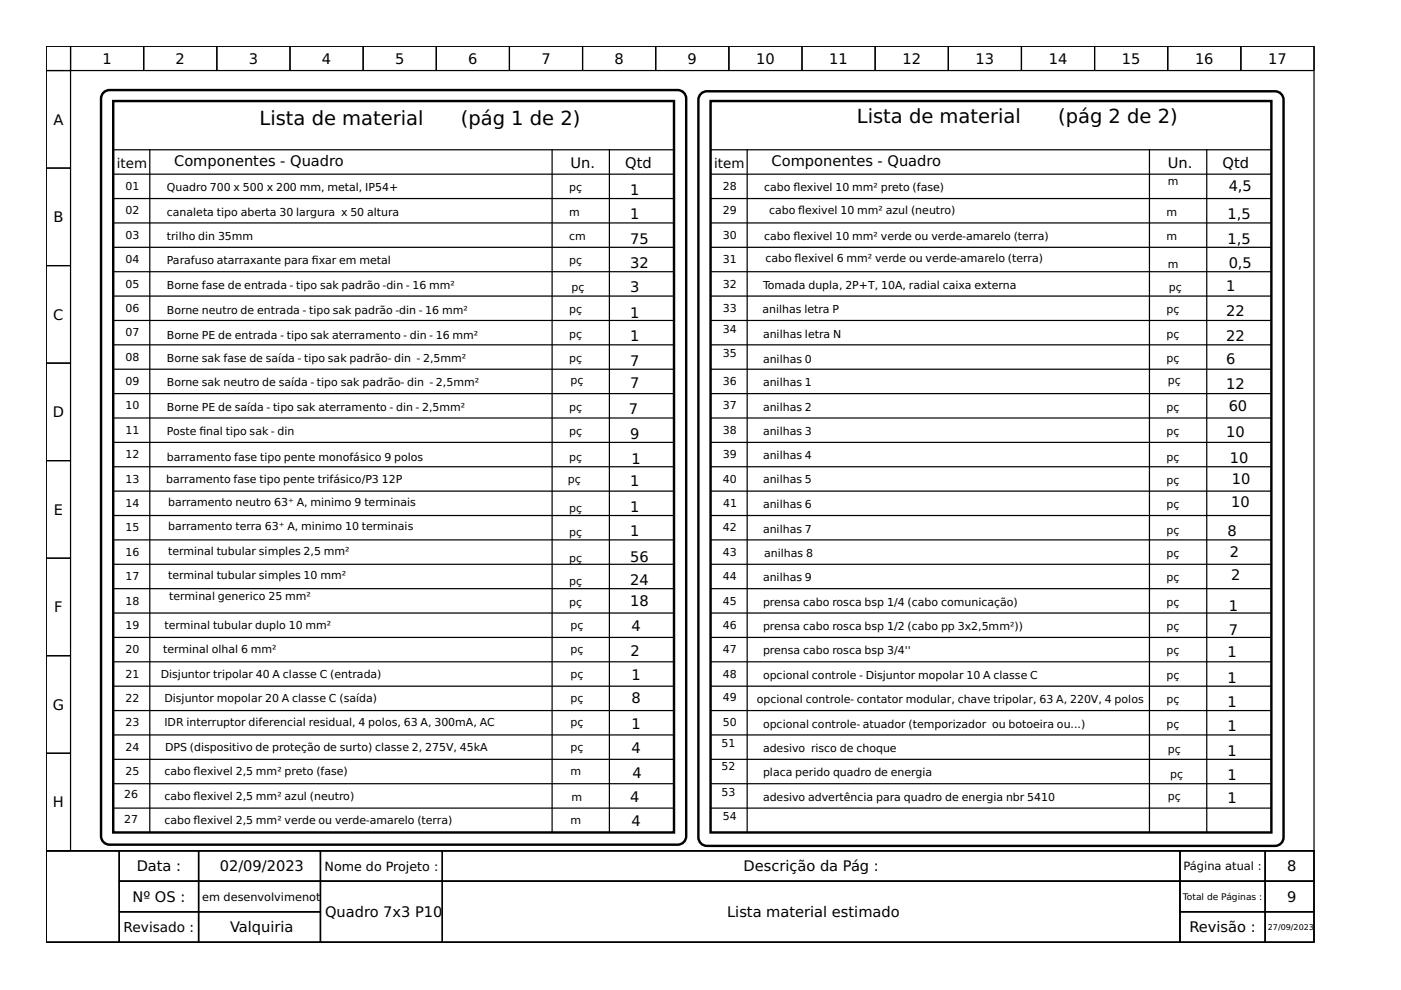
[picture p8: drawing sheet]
<svg xmlns="http://www.w3.org/2000/svg" width="297mm" height="210mm" viewBox="0 0 297 210" stroke-linecap="round" stroke-linejoin="round" font-family="sans-serif">
<g fill="none" stroke="#000" stroke-width=".26">
<path d="M9.8 9.8h268.8v170.6h-268.8zM9.8 9.8h5.2v5.2h-5.2zM9.8 15h5.2v20.6h-5.2zM15 9.8h15.5v5.2h-15.5zM30.5 9.8h15.5v5.2h-15.5zM46 9.8h15.5v5.2h-15.5zM61.5 9.8h15.5v5.2h-15.5zM77 9.8h15.5v5.2h-15.5zM92.5 9.8h15.5v5.2h-15.5zM108 9.8h15.5v5.2h-15.5zM123.5 9.8h15.5v5.2h-15.5zM139 9.8h15.5v5.2h-15.5z"/>
<path d="M154.5 9.8h15.5v5.2h-15.5zM170 9.8h15.6v5.2h-15.6zM185.6 9.8h15.5v5.2h-15.5zM201.1 9.8h15.5v5.2h-15.5zM216.6 9.8h15.5v5.2h-15.5zM232.1 9.8h15.5v5.2h-15.5zM247.6 9.8h15.5v5.2h-15.5zM263.1 9.8h15.5v5.2h-15.5zM9.8 35.6h5.2v20.7h-5.2zM24 31.8h118.9M24 36.9h118.9M24 21.4h118.9"/>
<path d="M31.8 31.8v144.7M117.1 31.8v144.7M129.2 31.8v144.7M150.7 31.8h118.9M150.7 36.9h118.9M150.7 21.4h118.9M158.4 31.8v144.7M243.7 31.8v144.7M255.9 31.8v144.7M9.8 56.3h5.2v20.7h-5.2zM24 57.6h118.9M24 47.3h118.9"/>
<path d="M24 52.4h118.9M24 42.1h118.9M150.7 57.6h118.9M150.7 47.3h118.9M150.7 52.4h118.9M150.7 42.1h118.9M9.8 77h5.2v20.7h-5.2zM24 62.8h118.9M24 67.9h118.9M24 73.1h118.9M24 78.3h118.9M150.7 62.8h118.9"/>
<path d="M150.7 67.9h118.9M150.7 73.1h118.9M150.7 78.3h118.9M9.8 97.7h5.2v20.6h-5.2zM24 88.6h118.9M24 93.8h118.9M24 99h118.9M24 83.5h118.9M150.7 88.6h118.9M150.7 93.8h118.9M150.7 99h118.9M150.7 83.5h118.9"/>
<path d="M9.8 118.3h5.2v20.7h-5.2zM24 104.1h118.9M24 109.3h118.9M24 114.5h118.9M24 119.6h118.9M150.7 104.1h118.9M150.7 109.3h118.9M150.7 114.5h118.9M150.7 119.6h118.9M9.8 139h5.2v20.7h-5.2zM24 135.1h118.9M24 124.8h118.9"/>
<path d="M24 130h118.9M150.7 135.1h118.9M150.7 124.8h118.9M150.7 130h118.9M9.8 159.7h5.2v20.7h-5.2zM24 140.3h118.9M24 145.5h118.9M24 150.7h118.9M24 155.8h118.9M150.7 140.3h118.9M150.7 145.5h118.9M150.7 150.7h118.9"/>
<path d="M150.7 155.8h118.9M24 166.2h118.9M24 171.3h118.9M24 161h118.9M150.7 166.2h118.9M150.7 171.3h118.9M150.7 161h118.9M9.8 180.4h268.8v19.4h-268.8zM9.8 180.4h15.5v19.4h-15.5zM25.3 180.4h16.8v6.4h-16.8zM25.3 186.8h16.8v6.5h-16.8zM25.3 193.3h16.8v6.5h-16.8z"/>
<path d="M42.1 180.4h25.8v6.4h-25.8zM42.1 186.8h25.8v6.5h-25.8zM42.1 193.3h25.8v6.5h-25.8zM67.9 180.4h25.9v6.4h-25.9zM67.9 186.8h25.9v13h-25.9zM93.8 180.4h156.4v6.4h-156.4zM93.8 186.8h156.4v13h-156.4zM250.2 180.4h18.1v6.4h-18.1zM250.2 186.8h18.1v6.5h-18.1zM250.2 193.3h18.1v6.5h-18.1zM268.3 180.4h10.3v6.4h-10.3zM268.3 186.8h10.3v6.5h-10.3z"/>
<path d="M268.3 193.3h10.3v6.5h-10.3z"/>
</g>
<path d="M22 19.6l.7-.4 .5-.1h120.5a1.81 1.81 0 0 1 1.8 1.8v156.4a1.81 1.81 0 0 1-1.8 1.8h-120.5a1.81 1.81 0 0 1-1.8-1.8v-156.4l.1-.5zM148.6 19.9l.8-.5h.5h120.4a1.81 1.81 0 0 1 1.8 1.8v156.3a1.81 1.81 0 0 1-1.8 1.8h-120.4a1.81 1.81 0 0 1-1.8-1.8v-156.3v-.5zM24 21.4h118.9v155.1h-118.9zM150.7 21.4h118.9v155.1h-118.9z" fill="none" stroke="#000" stroke-width=".52"/>
<g font-size="4.1">
<text x="55" y="26.6">Lista de material</text>
<text x="97.7" y="26.6">(pág 1 de 2)</text>
<text x="181.7" y="26.1">Lista de material</text>
<text x="224.3" y="26.1">(pág 2 de 2)</text>
</g>
<g font-size="3.1">
<text x="21.7" y="13.5">1</text>
<text x="37.2" y="13.5">2</text>
<text x="52.7" y="13.5">3</text>
<text x="68.3" y="13.5">4</text>
<text x="83.8" y="13.5">5</text>
<text x="99.3" y="13.5">6</text>
<text x="114.8" y="13.5">7</text>
<text x="130.3" y="13.5">8</text>
<text x="145.8" y="13.5">9</text>
<text x="160.3" y="13.5">10</text>
<text x="175.8" y="13.5">11</text>
<text x="191.3" y="13.5">12</text>
<text x="206.8" y="13.5">13</text>
<text x="222.4" y="13.5">14</text>
<text x="237.9" y="13.5">15</text>
<text x="253.4" y="13.5">16</text>
<text x="268.9" y="13.5">17</text>
<text x="11.3" y="26.5">A</text>
<text x="36.9" y="35.1">Componentes - Quadro</text>
<text x="120.9" y="35.6">Un.</text>
<text x="132.6" y="35.6">Qtd</text>
<text x="163.6" y="35.1">Componentes - Quadro</text>
<text x="247.6" y="35.6">Un.</text>
<text x="259.2" y="35.6">Qtd</text>
<text x="133.6" y="41.3">1</text>
<text x="260.5" y="40.5">4,5</text>
<text x="11.3" y="47.1">B</text>
<text x="133.6" y="46.5">1</text>
<text x="260.2" y="46.5">1,5</text>
<text x="133.6" y="51.7">75</text>
<text x="260.2" y="51.7">1,5</text>
<text x="133.6" y="56.8">32</text>
<text x="260.5" y="56.8">0,5</text>
<text x="133.6" y="62">3</text>
<text x="260" y="61.7">1</text>
<text x="11.3" y="67.8">C</text>
<text x="133.6" y="67.4">1</text>
<text x="260" y="66.9">22</text>
<text x="133.6" y="72.3">1</text>
<text x="133.6" y="77.5">7</text>
<text x="260" y="72.3">22</text>
<text x="260" y="77.3">6</text>
<text x="133.6" y="82.2">7</text>
<text x="260" y="82.4">12</text>
<text x="11.2" y="88.5">D</text>
<text x="133.3" y="87.8">7</text>
<text x="260.5" y="87.1">60</text>
<text x="133.6" y="93">9</text>
<text x="260" y="92.8">10</text>
<text x="133.9" y="98.4">1</text>
<text x="260.8" y="98.2">10</text>
<text x="133.6" y="103.1">1</text>
<text x="261" y="107.5">10</text>
<text x="261.2" y="102.6">10</text>
<text x="11.4" y="109.2">E</text>
<text x="133.6" y="113.7">1</text>
<text x="133.6" y="108.5">1</text>
<text x="260.2" y="113.7">8</text>
<text x="133.6" y="119.1">56</text>
<text x="260.8" y="118.1">2</text>
<text x="133.6" y="124">24</text>
<text x="261" y="123">2</text>
<text x="11.5" y="129.8">F</text>
<text x="133.6" y="128.4">18</text>
<text x="260.5" y="129.5">1</text>
<text x="133.9" y="133.9">4</text>
<text x="260.5" y="134.6">7</text>
<text x="133.7" y="139">2</text>
<text x="260.2" y="139.3">1</text>
<text x="133.9" y="149.1">8</text>
<text x="133.9" y="144.2">1</text>
<text x="260.2" y="144.7">1</text>
<text x="260.2" y="149.9">1</text>
<text x="11.2" y="150.5">G</text>
<text x="133.9" y="154.5">1</text>
<text x="260.2" y="155.1">1</text>
<text x="133.9" y="159.7">4</text>
<text x="260.2" y="160.2">1</text>
<text x="134.1" y="164.9">4</text>
<text x="260.2" y="165.4">1</text>
<text x="11.2" y="171.2">H</text>
<text x="133.6" y="170">4</text>
<text x="260.2" y="170.3">1</text>
<text x="133.9" y="175.2">4</text>
<text x="29" y="184.8">Data :</text>
<text x="46.6" y="184.8">02/09/2023</text>
<text x="157.6" y="184.8">Descrição da Pág :</text>
<text x="272.9" y="184.8">8</text>
<text x="28.1" y="191.2">Nº OS :</text>
<text x="272.9" y="191.2">9</text>
<text x="48.8" y="197.7">Valquiria</text>
<text x="68.9" y="194.5">Quadro 7x3 P10</text>
<text x="154.2" y="194.5">Lista material estimado</text>
<text x="252.2" y="197.7">Revisão :</text>
</g>
<text font-size="2.9" x="26.2" y="197.6">Revisado :</text>
<g font-size="2.8">
<text x="24.8" y="35.6">item</text>
<text x="151.4" y="35.6">item</text>
</g>
<text font-size="2.7" x="68.8" y="184.6">Nome do Projeto :</text>
<g font-size="2.4">
<text x="250.9" y="184.5">Página atual :</text>
<text x="42.9" y="191">em desenvolvimenot</text>
</g>
<g font-size="2.3">
<text x="26.6" y="40.3">01</text>
<text x="35.4" y="40.5">Quadro 700 x 500 x 200 mm, metal, IP54+</text>
<text x="120.7" y="40.5">pç</text>
<text x="153.2" y="40.4">28</text>
<text x="162" y="40.5">cabo fexivel 10 mm² preto (fase)</text>
<text x="168.2" y="40.5">l</text>
<text x="247.6" y="39.1">m</text>
<text x="26.6" y="45.5">02</text>
<text x="35.4" y="45.7">canaleta tipo aberta 30 largura x 50 altura</text>
<text x="120.7" y="45.7">m</text>
<text x="153.2" y="45.5">29</text>
<text x="163.1" y="45.5">cabo fexivel 10 mm² azul (neutro)</text>
<text x="169.3" y="45.5">l</text>
<text x="247.3" y="45.7">m</text>
<text x="26.6" y="50.6">03</text>
<text x="35.4" y="50.9">trilho din 35mm</text>
<text x="120.7" y="50.9">cm</text>
<text x="153.2" y="50.6">30</text>
<text x="162" y="50.9">cabo fexivel 10 mm² verde ou verde-amarelo (terra)</text>
<text x="168.2" y="50.9">l</text>
<text x="247.3" y="50.9">m</text>
<text x="26.6" y="55.8">04</text>
<text x="35.4" y="56.1">Parafuso atarraxante para fxar em metal</text>
<text x="66.1" y="56.1">i</text>
<text x="120.7" y="56.1">pç</text>
<text x="153.2" y="55.8">31</text>
<text x="162.3" y="55.5">cabo fexivel 6 mm² verde ou verde-amarelo (terra)</text>
<text x="168.5" y="55.5">l</text>
<text x="247.6" y="56.8">m</text>
<text x="26.6" y="61">05</text>
<text x="35.4" y="61.2">Borne fase de entrada - tipo sak padrão -din - 16 mm²</text>
<text x="121.1" y="61.7">pç</text>
<text x="153.2" y="61">32</text>
<text x="161.8" y="61.2">Tomada dupla, 2P+T, 10A, radial caixa externa</text>
<text x="247.8" y="61.7">pç</text>
<text x="26.6" y="71.3">07</text>
<text x="26.6" y="66.1">06</text>
<text x="35.4" y="71.8">Borne PE de entrada - tipo sak aterramento - din - 16 mm²</text>
<text x="35.4" y="66.7">Borne neutro de entrada - tipo sak padrão -din - 16 mm²</text>
<text x="120.7" y="66.4">pç</text>
<text x="120.7" y="71.6">pç</text>
<text x="153.2" y="66.1">33</text>
<text x="153.2" y="70.5">34</text>
<text x="161.6" y="66.4">anilhas letra P</text>
<text x="161.8" y="71.6">anilhas letra N</text>
<text x="247.3" y="66.4">pç</text>
<text x="247.3" y="71.6">pç</text>
<text x="26.6" y="76.5">08</text>
<text x="35.4" y="76.7">Borne sak fase de saída - tipo sak padrão- din - 2,5mm²</text>
<text x="120.7" y="76.7">pç</text>
<text x="153.2" y="75.7">35</text>
<text x="161.8" y="77">anilhas 0</text>
<text x="247.3" y="76.7">pç</text>
<text x="26.6" y="81.6">09</text>
<text x="35.4" y="81.9">Borne sak neutro de saída - tipo sak padrão- din - 2,5mm²</text>
<text x="120.9" y="81.4">pç</text>
<text x="153.2" y="81.6">36</text>
<text x="161.8" y="81.9">anilhas 1</text>
<text x="247.6" y="81.4">pç</text>
<text x="26.6" y="86.8">10</text>
<text x="35.4" y="87.1">Borne PE de saída - tipo sak aterramento - din - 2,5mm²</text>
<text x="120.7" y="87.1">pç</text>
<text x="153.2" y="86.8">37</text>
<text x="161.8" y="87.1">anilhas 2</text>
<text x="247.3" y="87.1">pç</text>
<text x="26.6" y="92">11</text>
<text x="35.4" y="92.2">Poste fnal tipo sak - din</text>
<text x="42.3" y="92.2">i</text>
<text x="120.7" y="92.2">pç</text>
<text x="153.2" y="92">38</text>
<text x="161.8" y="92.2">anilhas 3</text>
<text x="247.3" y="92.2">pç</text>
<text x="26.6" y="97.2">12</text>
<text x="35.4" y="97.7">barramento fase tipo pente monofásico 9 polos</text>
<text x="120.7" y="97.7">pç</text>
<text x="153.2" y="97.2">39</text>
<text x="161.8" y="97.4">anilhas 4</text>
<text x="247.3" y="97.7">pç</text>
<text x="26.6" y="102.3">13</text>
<text x="26.6" y="107.5">14</text>
<text x="35.2" y="102.3">barramento fase tipo pente trifásico/P3</text>
<text x="35.6" y="107.2">barramento neutro 63⁺ A, minimo 9 terminais</text>
<text x="80.9" y="102.3">12P</text>
<text x="120.4" y="102.3">pç</text>
<text x="153.2" y="102.3">40</text>
<text x="153.4" y="107.5">41</text>
<text x="161.8" y="107.8">anilhas 6</text>
<text x="161.8" y="102.3">anilhas 5</text>
<text x="247.3" y="102.6">pç</text>
<text x="247.3" y="107.8">pç</text>
<text x="26.6" y="112.7">15</text>
<text x="35.6" y="112.4">barramento terra 63⁺ A, minimo 10 terminais</text>
<text x="120.7" y="113.7">pç</text>
<text x="120.7" y="108.5">pç</text>
<text x="153.2" y="112.7">42</text>
<text x="161.8" y="112.9">anilhas 7</text>
<text x="247.3" y="113.2">pç</text>
<text x="26.6" y="117.8">16</text>
<text x="35.6" y="117.6">terminal tubular simples 2,5 mm²</text>
<text x="120.7" y="119.1">pç</text>
<text x="153.2" y="117.8">43</text>
<text x="162" y="118.1">anilhas 8</text>
<text x="247.3" y="118.1">pç</text>
<text x="26.6" y="123">17</text>
<text x="35.6" y="122.7">terminal tubular simples 10 mm²</text>
<text x="120.7" y="124">pç</text>
<text x="153.2" y="123">44</text>
<text x="161.8" y="123.3">anilhas 9</text>
<text x="247.3" y="123.3">pç</text>
<text x="26.6" y="128.2">18</text>
<text x="35.9" y="127.1">terminal generico 25 mm²</text>
<text x="120.7" y="128.4">pç</text>
<text x="153.2" y="128.2">45</text>
<text x="161.8" y="128.4">prensa cabo rosca bsp 1/4 (cabo comunicação)</text>
<text x="247.3" y="128.4">pç</text>
<text x="26.6" y="133.3">19</text>
<text x="34.9" y="133.3">terminal tubular duplo 10 mm²</text>
<text x="120.9" y="133.3">pç</text>
<text x="153.2" y="133.3">46</text>
<text x="161.8" y="133.6">prensa cabo rosca bsp 1/2 (cabo pp 3x2,5mm²))</text>
<text x="247.3" y="133.6">pç</text>
<text x="26.6" y="138.5">20</text>
<text x="26.6" y="143.7">21</text>
<text x="34.1" y="143.7">Disjuntor tripolar 40 A classe C (entrada)</text>
<text x="34.6" y="138.5">terminal olhal 6 mm²</text>
<text x="120.9" y="138.5">pç</text>
<text x="120.9" y="143.7">pç</text>
<text x="153.2" y="138.5">47</text>
<text x="153.2" y="143.7">48</text>
<text x="161.8" y="138.8">prensa cabo rosca bsp 3/4''</text>
<text x="161.8" y="143.9">opcional controle - Disjuntor mopolar 10 A classe C</text>
<text x="247.3" y="138.8">pç</text>
<text x="247.3" y="143.9">pç</text>
<text x="26.6" y="148.8">22</text>
<text x="34.9" y="148.8">Disjuntor mopolar 20 A classe C (saída)</text>
<text x="120.9" y="148.8">pç</text>
<text x="153.2" y="148.6">49</text>
<text x="160.5" y="149.1">opcional controle- contator modular, chave tripolar, 63 A, 220V, 4 polos</text>
<text x="247.3" y="149.1">pç</text>
<text x="26.6" y="154">23</text>
<text x="34.9" y="154">IDR interruptor diferencial residual, 4 polos, 63 A, 300mA, AC</text>
<text x="120.9" y="154">pç</text>
<text x="153.2" y="154">50</text>
<text x="161.8" y="154.3">opcional controle- atuador (temporizador ou botoeira ou...)</text>
<text x="247.3" y="154.3">pç</text>
<text x="26.6" y="159.2">24</text>
<text x="35" y="159.2">DPS (dispositivo de proteção de surto) classe 2, 275V, 45kA</text>
<text x="120.9" y="159.2">pç</text>
<text x="153" y="158.4">51</text>
<text x="161.8" y="159.4">adesivo risco de choque</text>
<text x="247.6" y="159.7">pç</text>
<text x="26.6" y="164.4">25</text>
<text x="34.9" y="164.4">cabo fexivel 2,5 mm² preto (fase)</text>
<text x="41.1" y="164.4">l</text>
<text x="120.9" y="164.4">m</text>
<text x="153" y="163.3">52</text>
<text x="161.8" y="164.6">placa perido quadro de energia</text>
<text x="248.1" y="164.9">pç</text>
<text x="26.3" y="169.3">26</text>
<text x="34.9" y="169.5">cabo fexivel 2,5 mm² azul (neutro)</text>
<text x="41.1" y="169.5">l</text>
<text x="121.2" y="169.8">m</text>
<text x="153" y="168.7">53</text>
<text x="153.2" y="173.9">54</text>
<text x="161.8" y="169.8">adesivo advertência para quadro de energia nbr 5410</text>
<text x="247.6" y="169.5">pç</text>
<text x="26.3" y="174.4">27</text>
<text x="34.9" y="174.7">cabo fexivel 2,5 mm² verde ou verde-amarelo (terra)</text>
<text x="41.1" y="174.7">l</text>
<text x="120.9" y="174.7">m</text>
</g>
<text font-size="1.9" x="250.8" y="190.8">Total de Páginas :</text>
<text font-size="1.7" x="268.8" y="197.2">27/09/2023</text>
</svg>
